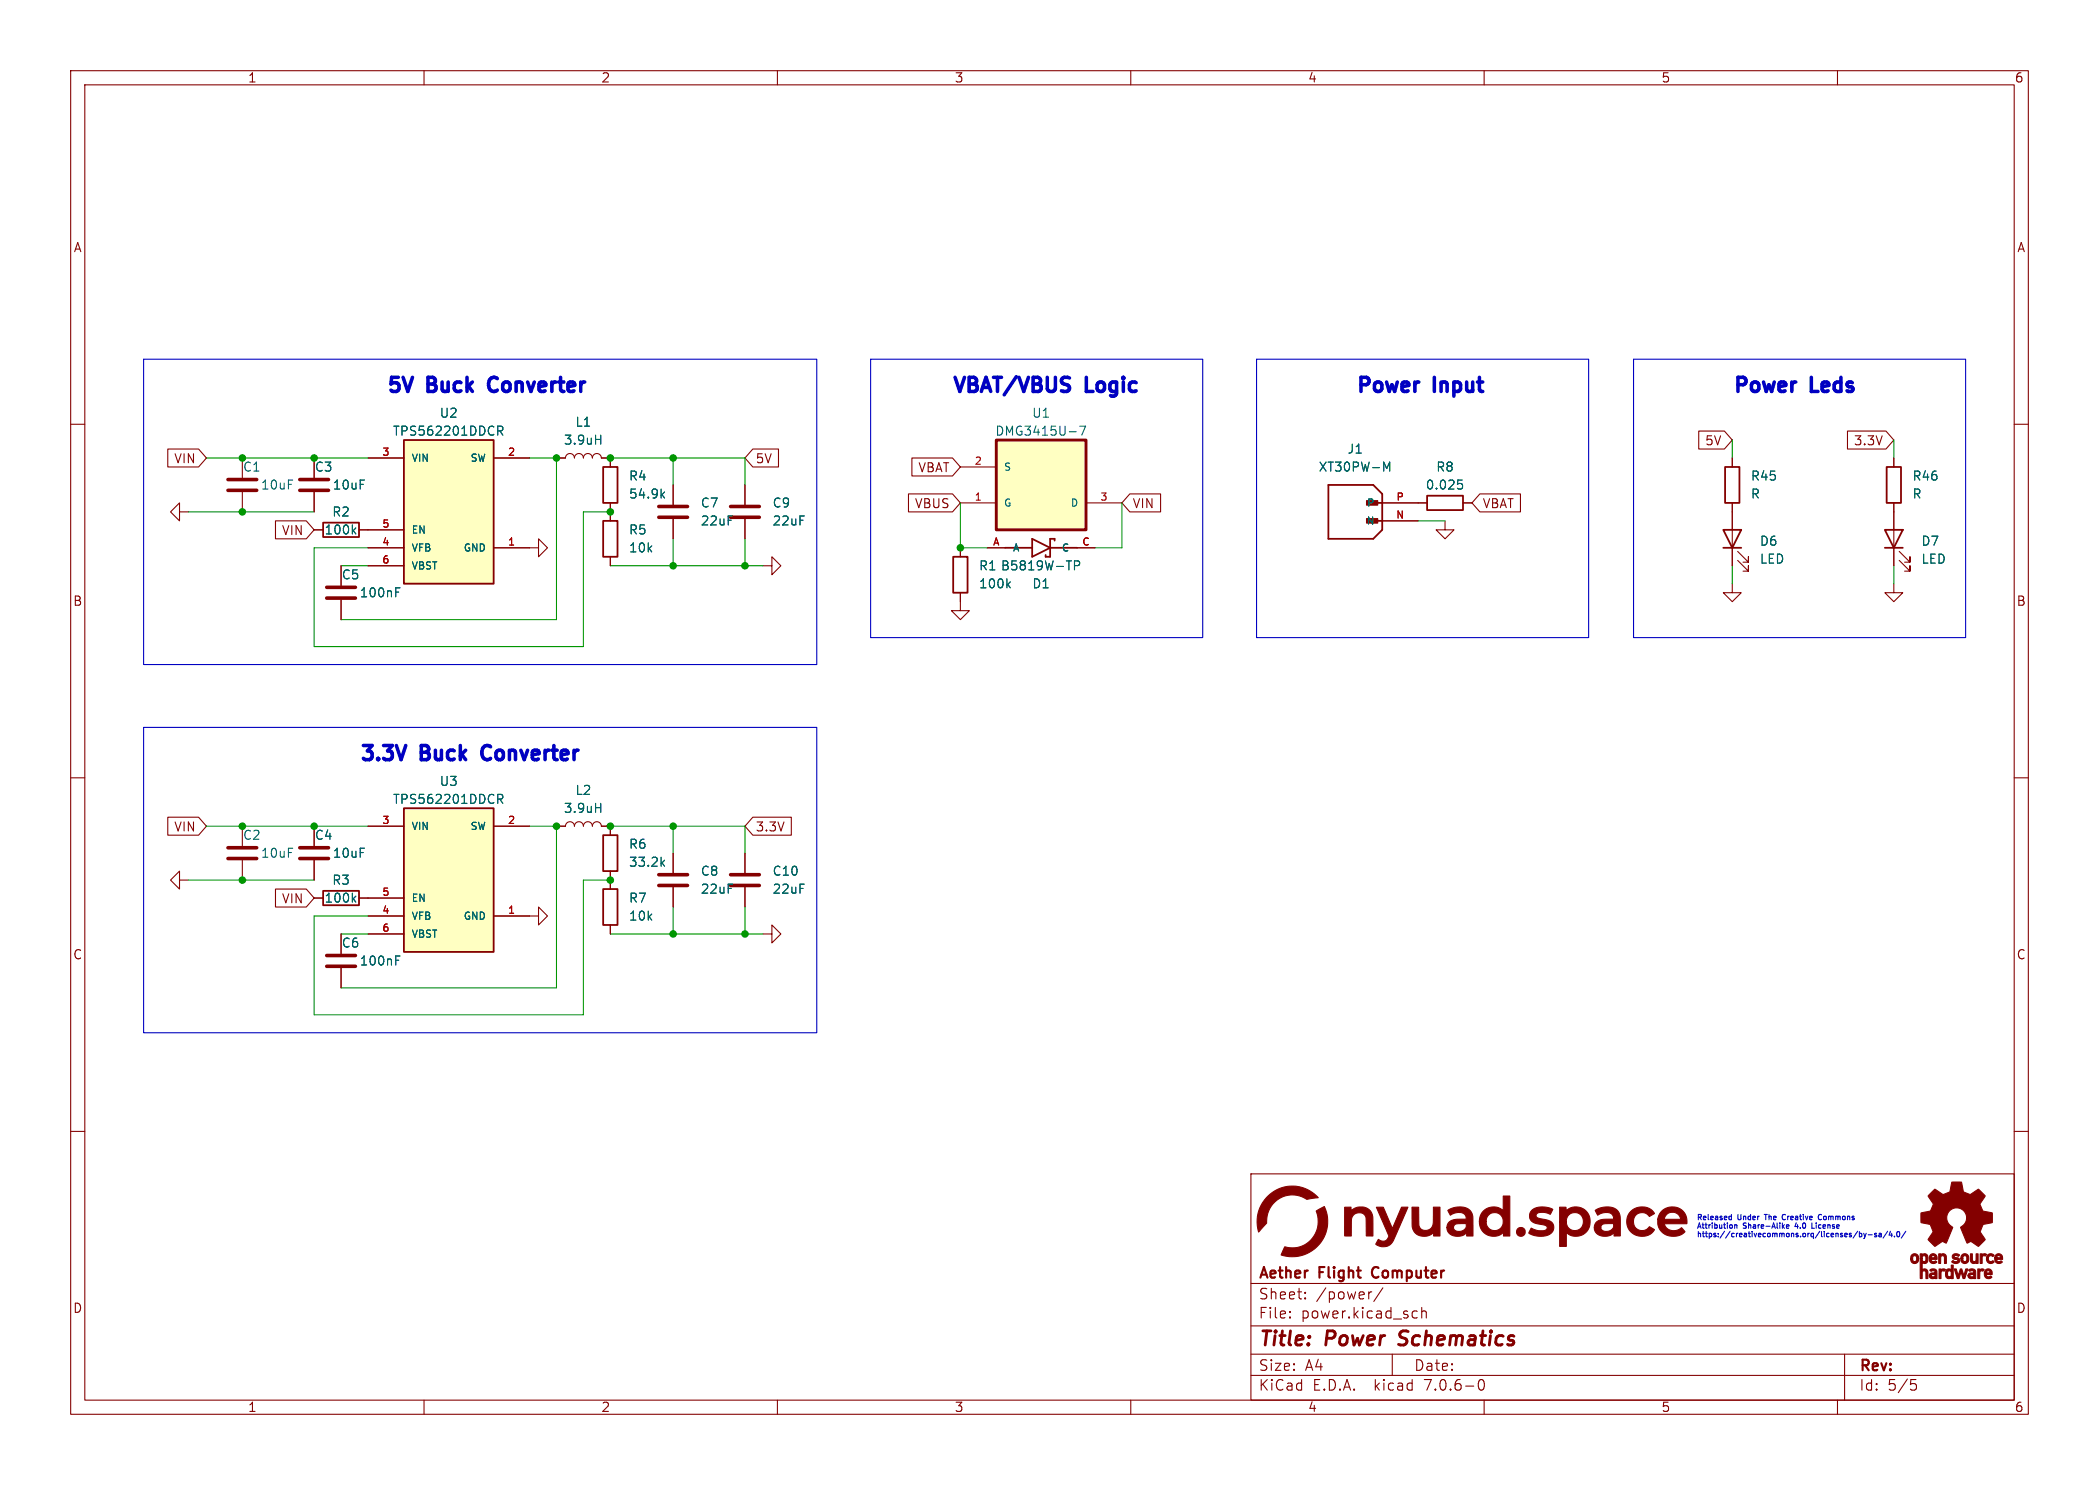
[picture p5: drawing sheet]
<svg xmlns="http://www.w3.org/2000/svg" width="297mm" height="210mm" viewBox="0 0 297 210" stroke-linecap="round" stroke-linejoin="round" font-family="sans-serif">
<g fill="none" stroke="#840000" stroke-width=".15">
<path d="M10 10h277v190h-277zM12 12h273v186h-273zM60 10v2M110 10v2M160 10v2M210 10v2M260 10v2M10 60h2M285 60h2M23.7 63.5h4.4l1.1 1.3-1.1 1.2h-4.4zM25.4 72.4v-1.3l-1.3 1.3 1.3 1.3v-1.3h1.3M34.3 64.8v2.8"/>
<path d="M34.3 69.6v2.8M39 73.7h4.3l1.1 1.2-1.1 1.3h-4.3zM44.4 74.9h1.3M44.4 64.8v2.8M44.4 69.6v2.8M50.8 74.9h6.3M52.1 64.8h5M52.1 77.5h5M69.8 77.5h6.4v-1.3l1.3 1.3-1.3 1.2v-1.2M69.8 64.8h5.1M78.7 64.8h1.3a.64 .64 0 0 1 .6-.7 .64 .64 0 0 1 .7 .7 .64 .64 0 0 1 .6-.7 .64 .64 0 0 1 .6 .7 .64 .64 0 0 1 .7-.7 .64 .64 0 0 1 .6 .7 .64 .64 0 0 1 .7-.7 .64 .64 0 0 1 .6 .7h1.3v1.2M86.4 71.1v2.6"/>
<path d="M86.4 78.7v1.3M95.2 68.6v2.8M95.2 73.4v2.8M105.4 68.6v2.8M105.4 73.4v2.8M106.5 63.5h3.7v2.5h-3.7l-1.1-1.2zM128.5 69.8h6.3l1.1 1.3-1.1 1.3h-6.3zM129 64.8h5.8l1.1 1.2-1.1 1.3h-5.8zM135.9 71.1h5.1M135.9 66h5.1M135.9 77.5v1.2M139.7 77.5h2.5"/>
<path d="M152.4 77.5h2.5M153.7 71.1h5M159.9 69.8h4.3v2.6h-4.3l-1.2-1.3zM195.6 73.7h5.1M195.6 71.1h6.3M204.5 73.7v1.2h1.2l-1.2 1.3-1.3-1.3h1.3M207 71.1h1.3M209.4 69.8h5.7v2.6h-5.7l-1.1-1.3zM240.4 61h3.6l1.1 1.2-1.1 1.3h-3.6zM245.1 64.8v1.2M245.1 71.1v8.9M245.9 79.2l1.5 1.6v-.8v.8h-.8"/>
<path d="M245.9 78l1.5 1.5v-.8v.8h-.8M261.4 61h5.5l1.1 1.2-1.1 1.3h-5.5zM268 64.8v1.2M268 71.1v8.9M268.7 79.2l1.6 1.6v-.8v.8h-.8M268.7 78l1.6 1.5v-.8v.8h-.8M48.3 80v2.8M48.3 84.8v2.8M52.1 80h5M107.9 80h1.3v-1.3l1.3 1.3-1.3 1.3v-1.3M135.9 83.8v2.6h1.3l-1.3 1.2-1.3-1.2h1.3M245.1 82.6v1.2h1.3l-1.3 1.3-1.3-1.3h1.3"/>
<path d="M268 82.6v1.2h1.2l-1.2 1.3-1.3-1.3h1.3M10 110h2M23.7 115.6h4.4l1.1 1.2-1.1 1.3h-4.4zM34.3 116.8v2.8M44.4 116.8v2.8M52.1 116.8h5M69.8 116.8h5.1M78.7 116.8h1.3a.64 .64 0 0 1 .6-.6 .64 .64 0 0 1 .7 .6 .64 .64 0 0 1 .6-.6 .64 .64 0 0 1 .6 .6 .64 .64 0 0 1 .7-.6 .64 .64 0 0 1 .6 .6 .64 .64 0 0 1 .7-.6 .64 .64 0 0 1 .6 .6h1.3v1.3M106.5 115.6h5.5v2.5h-5.5l-1.1-1.3zM285 110h2M25.4 124.5v-1.3l-1.3 1.3 1.3 1.2v-1.2h1.3M34.3 121.7v2.8"/>
<path d="M39 125.7h4.3l1.1 1.3-1.1 1.3h-4.3zM44.4 127h1.3M44.4 121.7v2.8M48.3 132.1v2.8M48.3 136.9v2.8M50.8 127h6.3M52.1 129.5h5M52.1 132.1h5M69.8 129.5h6.4v-1.2l1.3 1.2-1.3 1.3v-1.3M86.4 123.2v2.5M86.4 130.8v1.3M95.2 120.7v2.7"/>
<path d="M95.2 125.5v2.8M105.4 120.7v2.7M105.4 125.5v2.8M107.9 132.1h1.3v-1.3l1.3 1.3-1.3 1.3v-1.3M10 160h2M285 160h2M177 166h108v32h-108zM60 198v2M110 198v2M160 198v2M177 194.5h108M177 191.5h108"/>
<path d="M177 187.5h108M177 181.5h108M182.5 186.3h.1l-.1 .1M182.5 186.3v.1M182.5 185.5v.1M182.5 185.5h.1l-.1 .1M184.7 183.6v.1M184.7 183.6h-.1l.1 .1M184.7 182.8v.1M184.7 182.8h-.1l.1 .1M194.1 182.7l-.3 .1M195.7 182.1l-1.3 2"/>
<path d="M197 191.5v3M200.1 185.4l.4 .1M200.5 186.3l-.4 .1M201.2 185.5a.37 .37 0 0 1 .6 .1v.8M201.2 184.9v1.5M209.3 195.2a.36 .36 0 0 1 .4-.1 .36 .36 0 0 1 .3 .3 .77 .77 0 0 1-.5 1.2 .91 .91 0 0 1-.2-1.4zM210 198v2M260 198v2M261 191.5v6.5M270.4 195.1h.7M270.5 195.7h.4l.3 .3v.3l-.2 .2-.5 .1"/>
</g>
<path d="M197.9 190.1l.3 .1M198.2 188.4l-.1 .4v.2" fill="none" stroke="#840000" stroke-width=".4"/>
<path d="M194.3 179.4a1.04 1.04 0 0 0 0 1.1" fill="none" stroke="#840000" stroke-width=".3"/>
<g fill="none" stroke="#840000" stroke-width=".51">
<path d="M32.3 69.3h4M32.3 67.8h4M42.4 69.3h4.1M42.4 67.8h4.1M93.2 73.2h4.1M93.2 71.6h4.1M103.4 73.2h4M103.4 71.6h4M46.2 84.6h4.1M46.2 83.1h4.1M32.3 119.9h4M42.4 119.9h4.1"/>
<path d="M32.3 121.4h4M42.4 121.4h4.1M46.2 136.7h4.1M46.2 135.1h4.1M93.2 125.2h4.1M93.2 123.7h4.1M103.4 125.2h4M103.4 123.7h4"/>
</g>
<g fill="none" stroke="#006464" stroke-width=".15">
<path d="M50 75l.3 .5M50.3 74.7l-.4 .4M70.4 60.3h.5l.3 .2-.2 .4h-.6M70.7 60.9l.5 .6M84.3 62.1h.7M85 61.5v1.3M93.7 69.9l.3 .5M94 69.6l-.5 .5M151.3 61.1h1M152 80l.6-.1 .2-.2-.1-.3-.2-.1h-.5v1.3M152.8 60.3h.8l-.5 1.2M195.8 65.3l.4 1 .4-1v1.3"/>
<path d="M206.3 67.9h.6M206.4 68.4h.3l.2 .2v.4l-.2 .2h-.3M56 83.7h.4M56 83.1h.6M142.6 82.6l.4 .5M143 82.3l-.5 .5M70.4 112.3h.5l.3 .3-.2 .3-.6 .1M70.7 113l.5 .6M84.3 114.2h.7M85 113.6v1.3M50 127.1l.3 .5M50.3 126.7l-.4 .5"/>
<path d="M56 135.8h.4M56 135.2h.6M93.7 122l.3 .5M94 121.7l-.5 .4"/>
</g>
<g fill="none" stroke="#840000" stroke-width=".25">
<path d="M45.7 73.9h5.1v2h-5.1zM57.1 62.2h12.7v20.4h-12.7zM85.3 73.7h2.1v5h-2.1zM85.3 66h2.1v5.1h-2.1zM134.9 78.7h2v5.1h-2zM142.2 77.5h3.8M146 76.2l2.6 1.3-2.6 1.2zM148.6 77.5h3.8M149.2 76.5v-.3h-.6v2.5h-.6v-.2M188 68.6h6.3l1.3 1.3v5l-1.3 1.3h-6.3zM193.7 73.7h1.9M193.7 71.1h1.9"/>
<path d="M201.9 70.1h5.1v2h-5.1zM243.8 74.9h2.6l-1.3 2.6zM243.8 77.5h2.6M244.1 66h2v5.1h-2zM266.7 74.9h2.5l-1.2 2.6zM266.7 77.5h2.5M267 66h2v5.1h-2zM57.1 114.3h12.7v20.3h-12.7zM85.3 118.1h2.1v5.1h-2.1zM45.7 126h5.1v2h-5.1zM85.3 125.7h2.1v5.1h-2.1z"/>
</g>
<g fill="#840000" stroke="#840000" stroke-width=".15">
<path d="M193.4 73.3h1.5v.7h-1.5z"/>
<path d="M193.4 70.8h1.5v.6h-1.5z"/>
<path d="M280.2 177.3h.3v.2l.3-.2 .3 .1a.27 .27 0 0 1-.5 .2l-.1 .2v.9h-.3z"/>
<path d="M279.8 179.5h.3v.1l.3-.2 .3 .1a.25 .25 0 0 1-.4 .2 .47 .47 0 0 0-.2 .7v.4h-.3z"/>
<path d="M274.3 177.3h.3v.2a.56 .56 0 0 1 .7 0 .56 .56 0 0 1 .1 .7v.5h-.3v-.5a.41 .41 0 0 0 0-.4 .41 .41 0 0 0-.3-.2l-.2 .2v.9h-.3z"/>
<path d="M278.8 177.3h.3v.5a.42 .42 0 0 0 .3 .6 .5 .5 0 0 0 .2-.6v-.5h.3v1.4h-.3v-.2a.56 .56 0 0 1-.7 0 .56 .56 0 0 1-.1-.7z"/>
<path d="M274.4 179.5h.2l.1 .1 .2-.2a.18 .18 0 0 1 .3 .1 .18 .18 0 0 1-.1 .2 .38 .38 0 0 0-.4 .1 .38 .38 0 0 0 0 .5v.5h-.3z"/>
<path d="M281.2 177.5a.63 .63 0 0 1 1 0l-.2 .2a.41 .41 0 0 0-.5 0 .41 .41 0 0 0 0 .6 .41 .41 0 0 0 .5 0l.2 .2a.67 .67 0 0 1-1-.1 .67 .67 0 0 1 0-.9z"/>
<path d="M273.2 177.5a.59 .59 0 0 1 .7-.1 .59 .59 0 0 1 .2 .7h-.8a.39 .39 0 0 0 .2 .3 .39 .39 0 0 0 .4-.1l.1 .1a.59 .59 0 0 1-.8 .2 .59 .59 0 0 1-.2-.7h.8a.28 .28 0 0 0-.3-.3 .28 .28 0 0 0-.3 .3h-.2z"/>
<path d="M270.5 177.5a.64 .64 0 0 1 .8 0 .64 .64 0 0 1 .1 .8 .56 .56 0 0 1-.6 .4 .56 .56 0 0 1-.4-.7h.2a.29 .29 0 0 0 .2 .4 .29 .29 0 0 0 .4-.2v-.2a.31 .31 0 0 0-.3-.4 .31 .31 0 0 0-.3 .4h-.2z"/>
<path d="M275.4 179.6a.47 .47 0 0 1 .7 0v-.7h.3v1.9h-.3v-.1a.49 .49 0 0 1-.6 0 .49 .49 0 0 1-.2-.5h.3a.29 .29 0 0 0 .2 .4 .29 .29 0 0 0 .3-.5 .29 .29 0 0 0-.3-.4 .29 .29 0 0 0-.2 .5h-.3z"/>
<path d="M280.9 179.6a.59 .59 0 0 1 .8 0 .59 .59 0 0 1 .2 .6h-.9l.1 .1a.35 .35 0 0 0 .6 .1l.1 .2a.42 .42 0 0 1-.7 .2l-.3-.3v-.5h.8a.29 .29 0 0 0-.3-.3 .29 .29 0 0 0-.3 .3h-.2z"/>
<path d="M282.4 177.4a.59 .59 0 0 1 .8 0 .59 .59 0 0 1 .2 .7h-.9a.48 .48 0 0 0 .7 .2l.1 .1a.6 .6 0 0 1-.8 .2 .6 .6 0 0 1-.2-.7h.8a.29 .29 0 0 0-.3-.3 .29 .29 0 0 0-.3 .3h-.2z"/>
<path d="M277.6 177.4a.63 .63 0 0 1 .8 .1 .63 .63 0 0 1 .2 .8 .57 .57 0 0 1-.8 .4 .57 .57 0 0 1-.3-.8h.2a.32 .32 0 0 0 .3 .5 .32 .32 0 0 0 .3-.5 .29 .29 0 0 0-.3-.3 .29 .29 0 0 0-.3 .3h-.2z"/>
<path d="M276.4 177.4l.4-.1 .5 .2-.2 .2-.3-.1a.17 .17 0 0 0-.2 0 .17 .17 0 0 0 0 .2 .48 .48 0 0 1 .5 .1 .48 .48 0 0 1 .2 .5 .67 .67 0 0 1-1.1 0l.1-.1 .4 .1a.2 .2 0 0 0 .3 0 .2 .2 0 0 0 0-.2 .2 .2 0 0 0-.3-.1 .41 .41 0 0 1-.4-.2 .41 .41 0 0 1 .1-.5z"/>
<path d="M278.6 179.6a.59 .59 0 0 1 .7-.1 .59 .59 0 0 1 .3 .7v.6h-.3v-.1a.47 .47 0 0 1-.5 .1 .47 .47 0 0 1-.3-.4h.2a.29 .29 0 0 0 .4 .2 .29 .29 0 0 0 .2-.4l-.5 .1-.1 .1h-.2v-.1a.62 .62 0 0 1 .8-.3 .31 .31 0 0 0-.2-.3 .31 .31 0 0 0-.3 .1z"/>
<path d="M273.1 179.6l.2-.1a.62 .62 0 0 1 .7 .1 .62 .62 0 0 1 .1 .7v.5h-.3v-.1a.48 .48 0 0 1-.5 .1 .48 .48 0 0 1-.3-.4h.2a.3 .3 0 0 0 .4 .2 .3 .3 0 0 0 .2-.4l-.4 .1-.2 .1h-.2a.43 .43 0 0 1 .5-.4h.3a.3 .3 0 0 0-.2-.3 .3 .3 0 0 0-.3 .1l-.2-.2z"/>
<path d="M276.5 179.5h.3l.3 .9 .3-.9h.1a.81 .81 0 0 1 .3 .7l.1 .2 .3-.9h.2l-.4 1.3h-.2l-.3-.9-.2 .6a.23 .23 0 0 1-.3 .3 .23 .23 0 0 1-.1-.3z"/>
<path d="M271.7 177.3h.3v.1a.53 .53 0 0 1 .7 0 .53 .53 0 0 1 .1 .7 .47 .47 0 0 1-.2 .5 .47 .47 0 0 1-.6-.1v1.1a.51 .51 0 0 1 .6 0 .51 .51 0 0 1 .2 .6v.6h-.3v-.4a.39 .39 0 0 0 0-.5 .39 .39 0 0 0-.4-.1l-.1 .1v.9h-.3v-2.8h.3a.31 .31 0 0 0 .3 .4 .31 .31 0 0 0 .2-.5 .28 .28 0 0 0-.3-.3 .28 .28 0 0 0-.2 .4h-.3z"/>
<path d="M273.2 168.8l.6-.6 .9 .6a.47 .47 0 0 0 .7 0 .56 .56 0 0 0 .6-.7l.2-.9h.9h.4l.2 .9a.58 .58 0 0 0 .7 .7 .55 .55 0 0 0 .8-.2l.7-.4 .9 .8 .1 .2-.5 .7a.54 .54 0 0 0-.1 .9l.1 .2a.49 .49 0 0 0 .7 .4l.8 .1v1.3v.1l-.9 .2a.53 .53 0 0 0-.6 .6l-.1 .1a.55 .55 0 0 0 .2 .9l.3 .4a.26 .26 0 0 1 .1 .2 .26 .26 0 0 1-.2 .2l-.4 .5a.38 .38 0 0 1-.4 .3 .38 .38 0 0 1-.4-.3l-.3-.3a.43 .43 0 0 0-.8 .1h-.1l-.9-2.2a1.44 1.44 0 0 0 .6-2.3 1.44 1.44 0 0 0-2.3 .1 1.44 1.44 0 0 0 .6 2.2l-.9 2.2-.2-.1a.47 .47 0 0 0-.8 .1l-.3 .3a.3 .3 0 0 1-.3 .2 .3 .3 0 0 1-.3-.3l-.5-.5a.29 .29 0 0 1-.2-.2 .29 .29 0 0 1 .2-.3l.3-.4a.59 .59 0 0 0 0-.9v-.2a.52 .52 0 0 0-.7-.4l-.8-.2v-.9a.39 .39 0 0 1 0-.5 .39 .39 0 0 1 .5-.1h.4a.58 .58 0 0 0 .7-.7 .54 .54 0 0 0-.1-.8l-.3-.4a.33 .33 0 0 1-.2-.4 .33 .33 0 0 1 .3-.3z"/>
<path d="M199.8 170.7h.9v1.7a1.26 1.26 0 0 0 .7 1.6 1.22 1.22 0 0 0 1.4-1.6v-1.7h1v4.1h-.9v-.5a1.77 1.77 0 0 1-3.1-.8z"/>
<path d="M186.2 171.3l1.2-.7a5 5 0 0 1-.8 5.5 5 5 0 0 1-5.3 1.4l.3-.7a.4 .4 0 0 1 .3-.5 3.7 3.7 0 0 0 3.7-1.1 3.7 3.7 0 0 0 .6-3.9z"/>
<path d="M209.9 171.3a2.04 2.04 0 0 1 2.8-.1v-2.1h.9v5.7h-.9v-.5a2 2 0 0 1-2.2 .4 2 2 0 0 1-1.2-1.9h1a1.24 1.24 0 0 0 1.6 1.2 1.24 1.24 0 0 0 .6-1.9 1.21 1.21 0 0 0-1.4-.6 1.21 1.21 0 0 0-.8 1.3h-1a2.04 2.04 0 0 1 .6-1.5z"/>
<path d="M179.5 169.1a4.9 4.9 0 0 1 7 .3l-1.5 .2a3.7 3.7 0 0 0-4-.1 3.7 3.7 0 0 0-1.8 3.5l-1.1 1.2a5.1 5.1 0 0 1 1.4-5.1z"/>
<path d="M190.3 170.7h.9v.5a1.89 1.89 0 0 1 2.9 .4l.1 .5 .1 2.7h-1v-1.3a2.86 2.86 0 0 0-.1-1.6 1.14 1.14 0 0 0-1.4-.2 1.14 1.14 0 0 0-.6 1.3v1.8h-.9z"/>
<path d="M220.7 170.7h.9v.5a2.04 2.04 0 0 1 2.8 .1 2.04 2.04 0 0 1 .1 2.9 2.04 2.04 0 0 1-2.9 .1v2h-.9v-3.5h.9a1.24 1.24 0 0 0 1.6 1.2 1.24 1.24 0 0 0 .7-1.9 1.21 1.21 0 0 0-1.4-.6 1.21 1.21 0 0 0-.9 1.3h-.9z"/>
<path d="M230.7 171.3a2.18 2.18 0 0 1 3.4 .3l-.7 .4a1.26 1.26 0 0 0-1.9-.2 1.26 1.26 0 0 0 0 1.9 1.26 1.26 0 0 0 1.9-.2l.7 .4a1.69 1.69 0 0 1-1.9 .9 2.08 2.08 0 0 1-1.9-1.3 2.08 2.08 0 0 1 .4-2.2z"/>
<path d="M194.8 170.7h.6a.36 .36 0 0 1 .4 0 .36 .36 0 0 1 .1 .4l1.1 2.6 1.3-3h.9l-1.2 2.8a7.9 7.9 0 0 1-1.3 2.5 1.73 1.73 0 0 1-2 0l.3-.7a.81 .81 0 0 0 1.2 .1 .81 .81 0 0 0 .1-1.2z"/>
<path d="M235.1 171.3a2.09 2.09 0 0 1 2.4-.4 2.09 2.09 0 0 1 1.2 2.2h-3.2a1.45 1.45 0 0 0 2.4 .5l.5 .6a2.28 2.28 0 0 1-3.8-1.2v-.6h3.2a1.18 1.18 0 0 0-1.2-1 1.18 1.18 0 0 0-1.1 1h-.9a1.87 1.87 0 0 1 .5-1.1z"/>
<path d="M204.9 171.2a2.65 2.65 0 0 1 3.2 .1 3.3 3.3 0 0 1 .3 2.1v1.4h-.9v-.5a1.7 1.7 0 0 1-2.7-.4l-.1-.3h1a.78 .78 0 0 0 1.2 .5 .83 .83 0 0 0 .6-1.1l-1.3 .1a.55 .55 0 0 0-.5 .5h-1a1.49 1.49 0 0 1 1.9-1.2h.9a1.05 1.05 0 0 0-1.6-.9l-.7 .4z"/>
<path d="M225.7 171.2a2.83 2.83 0 0 1 3.1 0 3.3 3.3 0 0 1 .5 2.4v1.2h-.9v-.5a1.69 1.69 0 0 1-2.8-.4v-.3h.9a.97 .97 0 0 0 .9 .6 .97 .97 0 0 0 .8-.5l.1-.7-1.2 .1a.56 .56 0 0 0-.6 .5h-.9a1.27 1.27 0 0 1 1.5-1.2h1.2a1 1 0 0 0-1.4-.9l-.8 .4z"/>
<path d="M216.7 171.2a2.57 2.57 0 0 1 3-.1l-.3 .6a2.02 2.02 0 0 0-2 0 .41 .41 0 0 0 0 .4 .41 .41 0 0 0 .4 .2l.5 .1a1.47 1.47 0 0 1 1.5 .9 1.41 1.41 0 0 1-1.7 1.5 2.57 2.57 0 0 1-1.8-.4l.4-.7a2.09 2.09 0 0 0 2.2 .1 .52 .52 0 0 0-.7-.6l-.4-.1a1.22 1.22 0 0 1-1.3-1.4z"/>
<circle cx="215.2" cy="174.2" r=".63"/>
</g>
<g fill="#ffffc2" stroke="#ffffc2" stroke-width=".14">
<path d="M57.1 114.3h12.7v20.3h-12.7z"/>
<path d="M141 62.2h12.7v12.7h-12.7z"/>
<path d="M57.1 62.2h12.7v20.4h-12.7z"/>
</g>
<path d="M141 62.2h12.7v12.7h-12.7z" fill="none" stroke="#840000" stroke-width=".41"/>
<g fill="none" stroke="#0000c2" stroke-width=".15">
<path d="M20.3 50.8h95.3v43.2h-95.3zM123.2 50.8h47v39.4h-47zM177.8 50.8h47v39.4h-47zM231.1 50.8h47v39.4h-47zM20.3 102.9h95.3v43.2h-95.3zM244.7 172.5h.3M244.7 172h.3M245 173.2l.1 .1v.3l-.1 .1M245 171.7v.8M245.5 173.2v.5M245.5 173.3l.2-.1 .1 .5M249.6 171.7h.5"/>
<path d="M252.2 172.2l.1 .3h.3M252.3 173.4l.2 .3M252.5 173.2l-.3 .3M252.6 171.8h-.3l-.1 .3M252.8 173.5l.3-.1v-.2h-.2l-.1 .1v.4h.3M254.2 172.9l-.2 .6h.5M256.4 173v.7h.3M257.7 171.8a.33 .33 0 0 0-.4 .3 .33 .33 0 0 0 .4 .3M262.8 174.1l-.6 1M263.1 174.2v.7M263.1 174.4h.2l.2 .2-.1 .3h-.3M263.7 174.4l.2 .5"/>
<path d="M263.9 174.9l-.2 .3M264.1 174.4l-.2 .5M264.3 174.6h.6M265.5 174.4h-.2l-.1 .1 .1 .1 .2 .1v.2h-.3M265.9 174.4h.3v.5M266.2 174.6l-.4 .1 .2 .2h.2M267.1 174.1l-.6 1M267.5 174.1l-.2 .6h.5M267.7 174.4v.5M268.1 174.8v.1M268.5 174.2h.1a.4 .4 0 0 1 .2 .3 .4 .4 0 0 1-.2 .4l-.2-.3zM269.7 174.1l-.7 1"/>
</g>
<path d="M69.8 53.4a1.08 1.08 0 0 0-.7 1 1.08 1.08 0 0 0 .7 1M68.8 105.4a1.08 1.08 0 0 0-.6 1 1.08 1.08 0 0 0 .6 1" fill="none" stroke="#0000c2" stroke-width=".5"/>
<g fill="none" stroke="#009600" stroke-width=".15">
<path d="M26.7 72.4h17.7M29.2 64.8h22.9M74.9 64.8h3.8v22.8h-30.4M86.4 72.4h-3.9v19h-38.1v-13.9h7.7M86.4 64.8h19v3.8M95.2 64.8v3.8M95.2 76.2v3.8M105.4 76.2v3.8M135.9 71.1v6.4h3.8M158.7 71.1v6.4h-3.8M200.7 73.7h3.8M245.1 62.2v2.6"/>
<path d="M268 62.2v2.6M48.3 80h3.8M86.4 80h21.5M245.1 80v2.6M268 80v2.6M29.2 116.8h22.9M74.9 116.8h3.8v22.9h-30.4M86.4 116.8h19v3.9M95.2 116.8v3.9M26.7 124.5h17.7M48.3 132.1h3.8M86.4 124.5h-3.9v19h-38.1v-14h7.7"/>
<path d="M86.4 132.1h21.5M95.2 128.3v3.8M105.4 128.3v3.8"/>
</g>
<g fill="#009600" stroke="#009600" stroke-width=".15">
<circle cx="86.4" cy="124.5" r=".46"/>
<circle cx="86.4" cy="116.8" r=".46"/>
<circle cx="78.7" cy="116.8" r=".46"/>
<circle cx="44.4" cy="116.8" r=".46"/>
<circle cx="34.3" cy="124.5" r=".46"/>
<circle cx="34.3" cy="116.8" r=".46"/>
<circle cx="105.4" cy="80" r=".46"/>
<circle cx="95.2" cy="80" r=".46"/>
<circle cx="95.2" cy="116.8" r=".46"/>
<circle cx="95.2" cy="64.8" r=".46"/>
<circle cx="86.4" cy="64.8" r=".46"/>
<circle cx="105.4" cy="132.1" r=".46"/>
<circle cx="95.2" cy="132.1" r=".46"/>
<circle cx="86.4" cy="72.4" r=".46"/>
<circle cx="135.9" cy="77.5" r=".46"/>
<circle cx="34.3" cy="72.4" r=".46"/>
<circle cx="44.4" cy="64.8" r=".46"/>
<circle cx="34.3" cy="64.8" r=".46"/>
<circle cx="78.7" cy="64.8" r=".46"/>
</g>
<g font-size="2.8" fill="#0000c2">
<text x="54.6" y="55.6">5V</text>
<text x="60.9" y="55.6">Buck</text>
<text x="70.6" y="55.6">Converter</text>
<text x="134.6" y="55.6">VBAT/VBUS</text>
<text x="154" y="55.6">Logic</text>
<text x="191.8" y="55.6">Power</text>
<text x="203.3" y="55.6">Input</text>
<text x="245.1" y="55.6">Power</text>
<text x="256.6" y="55.6">Leds</text>
<text x="50.8" y="107.7">3.3V</text>
<text x="59.9" y="107.7">Buck</text>
<text x="69.7" y="107.7">Converter</text>
</g>
<g font-size="2.8" fill="#840000">
<text x="178" y="190.9">Title:</text>
<text x="187.7" y="190.9">Power</text>
<text x="198.8" y="190.9">Schematics</text>
</g>
<g font-size="2.1" fill="#840000">
<text x="178" y="184">Sheet:</text>
<text x="178" y="181.2">Aether</text>
<text x="186.2" y="184">/power/</text>
<text x="186.7" y="181.2">Flight</text>
<text x="194.8" y="181.2">Computer</text>
<text x="178" y="186.7">File:</text>
<text x="184.1" y="186.7">power.kicad_sch</text>
<text x="178" y="196.9">KiCad</text>
<text x="178" y="194.1">Size:</text>
<text x="184.7" y="194.1">A4</text>
<text x="185.7" y="196.9">E.D.A.</text>
<text x="194.6" y="196.9">kicad</text>
<text x="200" y="194.1">Date:</text>
<text x="201.8" y="196.9">7.0.6-0</text>
<text x="263" y="194.3">Rev:</text>
<text x="263" y="196.9">Id:</text>
<text x="267.1" y="196.9">5/5</text>
</g>
<g font-size="1.8" fill="#840000">
<text x="35" y="11.9">1</text>
<text x="85" y="11.9">2</text>
<text x="135" y="11.9">3</text>
<text x="185" y="11.9">4</text>
<text x="235" y="11.9">5</text>
<text x="285" y="11.9">6</text>
<text x="10.3" y="35.9">A</text>
<text x="285.3" y="35.9">A</text>
<text x="24.6" y="65.7">VIN</text>
<text x="106.8" y="65.7">5V</text>
<text x="241.2" y="63.2">5V</text>
<text x="262.2" y="63.2">3.3V</text>
<text x="129.8" y="67">VBAT</text>
<text x="39.8" y="75.9">VIN</text>
<text x="129.4" y="72.1">VBUS</text>
<text x="160.2" y="72.1">VIN</text>
<text x="209.7" y="72.1">VBAT</text>
<text x="10.3" y="85.9">B</text>
<text x="285.3" y="85.9">B</text>
<text x="24.6" y="117.8">VIN</text>
<text x="106.8" y="117.8">3.3V</text>
<text x="39.8" y="128">VIN</text>
<text x="10.3" y="135.9">C</text>
<text x="285.3" y="135.9">C</text>
<text x="10.3" y="185.9">D</text>
<text x="285.3" y="185.9">D</text>
<text x="35" y="199.9">1</text>
<text x="85" y="199.9">2</text>
<text x="135" y="199.9">3</text>
<text x="185" y="199.9">4</text>
<text x="235" y="199.9">5</text>
<text x="285" y="199.9">6</text>
</g>
<g font-size="1.8" fill="#006464">
<text x="62.1" y="59.3">U2</text>
<text x="145.9" y="59.3">U1</text>
<text x="55.5" y="61.8">TPS562201DDCR</text>
<text x="79.7" y="63.1">3.9uH</text>
<text x="81.3" y="60.6">L1</text>
<text x="140.7" y="61.8">DMG3415U-7</text>
<text x="190.6" y="64.4">J1</text>
<text x="34.3" y="66.9">C1</text>
<text x="36.8" y="69.4">10uF</text>
<text x="44.5" y="66.9">C3</text>
<text x="47" y="69.4">10uF</text>
<text x="88.9" y="68.2">R4</text>
<text x="88.9" y="70.7">54.9k</text>
<text x="99.1" y="72">C7</text>
<text x="109.2" y="72">C9</text>
<text x="186.5" y="66.9">XT30PW-M</text>
<text x="201.6" y="69.4">0.025</text>
<text x="203.1" y="66.9">R8</text>
<text x="247.7" y="68.2">R45</text>
<text x="247.7" y="70.7">R</text>
<text x="270.5" y="68.2">R46</text>
<text x="270.5" y="70.7">R</text>
<text x="45.8" y="75.8">100k</text>
<text x="46.9" y="73.3">R2</text>
<text x="88.9" y="75.8">R5</text>
<text x="99.1" y="74.5">22uF</text>
<text x="109.2" y="74.5">22uF</text>
<text x="248.9" y="77.4">D6</text>
<text x="271.8" y="77.4">D7</text>
<text x="48.3" y="82.1">C5</text>
<text x="88.9" y="78.3">10k</text>
<text x="138.4" y="80.9">R1 B5819W-TP</text>
<text x="138.4" y="83.4">100k</text>
<text x="146" y="83.4">D1</text>
<text x="248.9" y="79.9">LED</text>
<text x="271.8" y="79.9">LED</text>
<text x="50.8" y="84.7">100nF</text>
<text x="55.5" y="113.9">TPS562201DDCR</text>
<text x="62.1" y="111.4">U3</text>
<text x="81.3" y="112.6">L2</text>
<text x="34.3" y="119">C2</text>
<text x="44.5" y="119">C4</text>
<text x="79.7" y="115.2">3.9uH</text>
<text x="36.8" y="121.5">10uF</text>
<text x="46.9" y="125.3">R3</text>
<text x="47" y="121.5">10uF</text>
<text x="88.9" y="120.2">R6</text>
<text x="88.9" y="122.8">33.2k</text>
<text x="99.1" y="124.1">C8</text>
<text x="109.2" y="124.1">C10</text>
<text x="45.8" y="127.9">100k</text>
<text x="88.9" y="127.9">R7</text>
<text x="88.9" y="130.4">10k</text>
<text x="99.1" y="126.6">22uF</text>
<text x="109.2" y="126.6">22uF</text>
<text x="48.3" y="134.2">C6</text>
<text x="50.8" y="136.8">100nF</text>
</g>
<g font-size="1.4" fill="#a90000">
<text x="54" y="64.5">3</text>
<text x="71.8" y="64.5">2</text>
<text x="137.8" y="65.8">2</text>
<text x="137.8" y="70.9">1</text>
<text x="155.6" y="70.9">3</text>
<text x="197.5" y="70.9">P</text>
<text x="54" y="77.2">4</text>
<text x="54" y="74.7">5</text>
<text x="71.8" y="77.2">1</text>
<text x="140.4" y="77.2">A</text>
<text x="153" y="77.2">C</text>
<text x="197.5" y="73.4">N</text>
<text x="54" y="79.8">6</text>
<text x="54" y="116.6">3</text>
<text x="71.8" y="116.6">2</text>
<text x="54" y="129.3">4</text>
<text x="54" y="126.7">5</text>
<text x="54" y="131.8">6</text>
<text x="71.8" y="129.3">1</text>
</g>
<g font-size="1.4" fill="#006464">
<text x="58.2" y="65.5">VIN</text>
<text x="66.5" y="65.5">SW</text>
<text x="142" y="71.9">G</text>
<text x="142" y="66.8">S</text>
<text x="151.4" y="71.9">D</text>
<text x="193.3" y="71.9">P</text>
<text x="58.2" y="75.7">EN</text>
<text x="193.2" y="74.4">N</text>
<text x="58.2" y="78.2">VFB</text>
<text x="58.2" y="80.7">VBST</text>
<text x="65.5" y="78.2">GND</text>
<text x="143.3" y="78.2">A</text>
<text x="150.1" y="78.2">C</text>
<text x="58.2" y="117.6">VIN</text>
<text x="66.5" y="117.6">SW</text>
<text x="58.2" y="130.3">VFB</text>
<text x="58.2" y="127.7">EN</text>
<text x="65.5" y="130.3">GND</text>
<text x="58.2" y="132.8">VBST</text>
</g>
<g font-size="1" fill="#0000c2">
<text x="240" y="172.6">Released</text>
<text x="240" y="173.8">Attribution</text>
<text x="245.9" y="172.6">Under</text>
<text x="246.7" y="173.8">Share-Alike</text>
<text x="250.1" y="172.6">The</text>
<text x="252.8" y="172.6">Creative</text>
<text x="254.4" y="173.8">4.0</text>
<text x="257" y="173.8">License</text>
<text x="258.3" y="172.6">Commons</text>
<text x="240" y="175">https://creativecommons.orq/licenses/by-sa/4.0/</text>
</g>
</svg>
